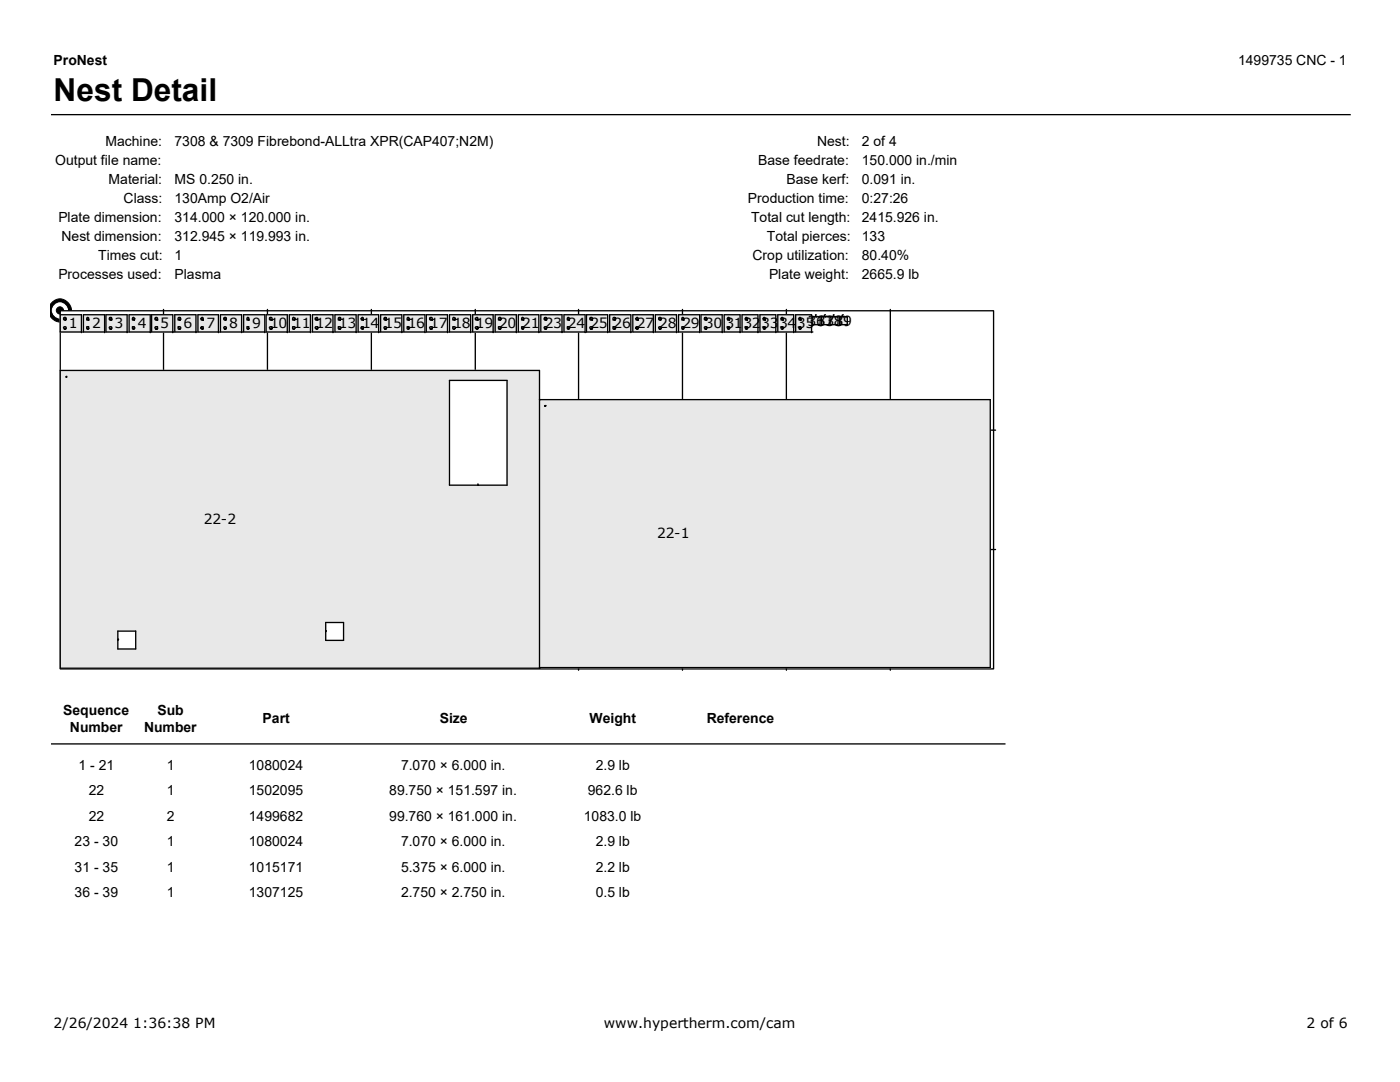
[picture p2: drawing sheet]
<svg xmlns="http://www.w3.org/2000/svg" width="279mm" height="216mm" viewBox="0 0 279 216" stroke-linecap="round" stroke-linejoin="round" font-family="sans-serif">
<path d="M10.2 22.9h259.4" fill="none" stroke="#000" stroke-width=".26"/>
<g fill="#000" stroke="#000" stroke-width=".2">
<path d="M10.4 60.4a2.28 2.28 0 0 1 3.2-.1 2.28 2.28 0 0 1 0 3.3 2.28 2.28 0 0 1-3.2-.1l-.3-.4v-2.3z" fill-rule="evenodd"/>
<circle cx="12" cy="62" r=".72"/>
</g>
<circle cx="12" cy="62" r="1.5" fill="#fff" stroke="#fff" stroke-width=".2"/>
<path d="M12 62h186.3v71.5h-186.3z" fill-rule="evenodd" fill="#fff" stroke="#000" stroke-width=".26"/>
<g fill="none" stroke="#000" stroke-width=".26">
<path d="M12 73.9h95.7v59.4h-95.7zM12.7 63.5l.4-.2 .1 .4-.4 .2zM12.8 65.2l.4 .1-.1 .4h-.3l-.1-.2zM13 63.6v.3h.1M13 65.5l.1 .1M13.1 65.6h.1M13.2 75.1v.1M13.2 75.1l.1 .1zM13.2 75.2h.1M13.2 63.7l-.1 .2M16.5 66.2h-4.5v-3.4h4.3v3.6M17.3 63.5l.1-.2 .3 .2v.4h-.4z"/>
<path d="M17.3 65.2h.4l-.1 .5-.3-.1zM17.6 63.6l-.2 .1 .3 .2M17.6 65.5l-.2 .1h.3M17.7 63.7v.2M17.7 65.6h.1M21 66.2h-4.4v-3.4h4.3v3.6M21.8 63.5l.4-.2 .1 .4-.4 .2zM21.9 65.2l.4 .1-.1 .4h-.3l-.1-.2zM22.1 63.6v.3h.1M22.1 65.5l.1 .1M22.2 65.6h.1M22.3 63.7l-.1 .2"/>
<path d="M25.6 66.2h-4.5v-3.4h4.3v3.6M26.4 63.5l.2-.2 .2 .2 .2 .1-.2 .3h-.4zM26.7 63.6v.3h.1M26.7 65.5l.1 .1M26.8 63.7v.2M26.8 65.6h.1M30.1 66.2h-4.3v-3.4h4.2v3.6M31.2 63.6v.3h.2M31.2 65.5v.1h.2M31.4 63.7v.2M31.4 65.6h.1M32.6 61.7v1"/>
<path d="M32.6 66.4v7.4M34.7 66.2h-4.4v-3.4h4.2v3.6M35.5 63.5l.4-.2 .2 .4-.6 .2zM35.5 65.2l.6 .1-.2 .4-.4-.1zM35.8 63.6v.3h.1M35.8 65.5l.1 .1M35.9 65.6h.2M36.1 63.7l-.2 .2M39.4 66.2h-4.5v-3.4h4.2v3.6M40.2 65.2h.4l-.2 .5-.4-.2zM40.3 63.3l.3 .2v.4h-.4l-.2-.3zM40.4 63.6l-.1 .1 .3 .2"/>
<path d="M40.4 65.5l-.1 .1h.3M40.6 63.7v.2M40.6 65.6h.1M43.9 66.2h-4.4v-3.4h4.1v3.6M44.7 63.5l.4-.2 .1 .4-.4 .2zM44.8 65.2l.4 .1-.1 .4h-.3l-.1-.2zM44.9 63.6v.3h.2M44.9 65.5l.2 .1M45.1 65.6h.1M45.2 63.7l-.1 .2M48.5 66.2h-4.5v-3.4h4.2v3.6M49.3 65.2h.4l-.2 .5-.2-.1z"/>
<path d="M49.4 63.3l.3 .2v.4h-.4zM49.5 63.6l-.1 .1 .3 .2M49.5 65.5l-.1 .1h.3M49.7 63.7v.2M49.7 65.6h.1M53 66.2h-4.4v-3.4h4.2v3.6M53.4 61.7v1M53.4 66.4v7.4M54 63.6v.3h.3M54 65.5v.1h.3M54.3 63.7v.2M54.3 65.6h.1"/>
<path d="M57.6 66.2h-4.5v-3.4h4.2v3.6M58.4 65.2l.5 .1-.2 .4-.3-.1zM58.7 63.6v.3h.1M58.7 65.5l.1 .1M58.8 63.7v.2M58.8 65.6h.1M62.1 66.2h-4.4v-3.4h4.3v3.6M63.1 63.6v.3h.3M63.1 65.5v.1h.3M63.4 63.7v.2M63.4 65.6h.1M66.7 66.2h-4.3v-3.4h4.1v3.6"/>
<path d="M67.5 63.5l.4-.2 .1 .4-.5 .2zM67.5 65.2l.5 .1-.1 .4-.4-.1zM67.8 63.6v.3h.1M67.8 65.5l.1 .1M67.9 65.6h.1M68 63.7l-.1 .2M71.3 66.2h-4.5v-3.4h4.3v3.6M72.1 65.2h.4l-.1 .5-.4-.2zM72.3 63.3l.2 .2v.4h-.4l-.1-.3zM72.4 63.6l-.1 .1 .2 .2M72.4 65.5l-.1 .1h.2M72.5 63.7v.2"/>
<path d="M72.5 65.6h.1M74.1 61.7v1M74.1 66.4v7.4M75.8 66.2h-4.3v-3.4h4.1v3.6M76.6 63.5l.4-.2 .2 .4-.4 .2zM76.8 65.2l.4 .1-.2 .4h-.2l-.2-.2zM76.9 63.6v.3h.1M76.9 65.5l.1 .1M77 65.6h.2M77.2 63.7l-.2 .2M80.5 66.2h-4.5v-3.4h4.2v3.6M81.4 63.3l.4 .3-.2 .3h-.4z"/>
<path d="M81.5 63.6v.3h.1M81.5 65.5l.1 .1M81.6 63.7v.2M81.6 65.6h.1M84.9 66.2h-4.3v-3.4h4.2v3.6M86 63.6v.3h.3M86 65.5v.1h.3M86.3 63.7v.2M86.3 65.6h.1M89.6 66.2h-4.5v-3.4h4.2v3.6M89.7 75.9h11.5v20.9h-11.5zM90.4 65.2l.5 .1-.3 .4-.2-.1z"/>
<path d="M90.6 63.6v.3h.2M90.6 65.5l.2 .1M90.8 63.7v.2M90.8 65.6h.1M94.1 66.2h-4.4v-3.4h4.2v3.6M94.9 61.7v1M94.9 66.4v7.4M95.3 63.6l-.2 .1 .3 .2M95.3 65.5l-.2 .1h.3M95.4 63.7v.2M95.4 65.6h.1M98.7 66.2h-4.4v-3.4h4.1v3.6"/>
<path d="M99.5 63.5l.4-.2 .1 .4-.5 .2zM99.5 65.2l.5 .1-.1 .4-.4-.1zM99.7 63.6v.3h.2M99.7 65.5l.2 .1M99.9 65.6h.1M100 63.7l-.1 .2M103.3 66.2h-4.5v-3.4h4.2v3.6M104.2 63.3l.3 .2v.4h-.4zM104.4 63.6l-.2 .1 .3 .2M104.4 65.5l-.2 .1h.3M104.5 63.7v.2M104.5 65.6h.1"/>
<path d="M107.7 79.7h.1M107.7 79.7h89.9v53.5h-89.9l.1 .1M107.8 66.2h-4.4v-3.4h4.1v3.6M108.6 63.5l.4-.2 .1 .4-.4 .2zM108.6 65.3l.4-.1 .1 .1-.1 .4h-.3zM108.9 63.6v.3h.1M108.9 65.5l.1 .1M109 65.6h.1M109.1 63.7l-.1 .2M112.4 66.2h-4.5v-3.4h4.3v3.6M113.3 63.3l.4 .3-.1 .3h-.4zM113.5 63.6v.3h.1"/>
<path d="M113.5 65.5l.1 .1M113.6 63.7v.2M113.6 65.6h.1M115.5 61.7v1M115.5 66.4v13.3M116.9 66.2h-4.3v-3.4h4.2v3.6M118 63.6v.3h.2M118 65.5v.1h.2M118.2 63.7v.2M118.2 65.6h.1M121.5 66.2h-4.5v-3.4h4.3v3.6M122.3 65.2l.6 .1-.2 .4-.4-.1z"/>
<path d="M122.5 63.3l.4 .2-.2 .4h-.4zM122.6 63.6v.3h.1M122.6 65.5l.1 .1M122.7 65.6h.2M122.9 63.7l-.2 .2M126 66.2h-4.3v-3.4h4.2v3.6M127 65.2h.4l-.2 .5-.4-.2zM127.1 63.3l.3 .2v.4h-.4l-.2-.3zM127.2 63.6l-.1 .1 .3 .2M127.2 65.5l-.1 .1h.3M127.4 63.7v.2M127.4 65.6h.1"/>
<path d="M130.7 66.2h-4.4v-3.4h4.1v3.6M131.6 63.3l.4 .2-.2 .4-.4-.2zM131.6 65.2l.4 .1-.2 .4h-.2l-.2-.2zM131.7 63.6v.3h.1M131.7 65.5l.1 .1M131.8 65.6h.2M132 63.7l-.2 .2M135.3 66.2h-4.5v-3.4h4.2v3.6M136.2 63.3l.3 .2v.4h-.4zM136.2 61.7v1M136.2 66.4v13.3M136.3 63.6l-.1 .1 .3 .2"/>
<path d="M136.3 65.5l-.1 .1h.3M136.5 63.7v.2M136.5 65.6h.1M139.8 66.2h-4.4v-3.4h4.2v3.6M140.6 63.5l.4-.2 .1 .4-.4 .2zM140.7 65.2l.4 .1-.1 .4h-.3l-.1-.2zM140.8 63.6v.3h.2M140.8 65.5l.2 .1M141 65.6h.1M141.1 63.7l-.1 .2M144.4 66.2h-4.5v-3.4h4.2v3.6M145.3 63.3l.4 .3-.1 .3h-.4z"/>
<path d="M145.4 63.6v.3h.2M145.4 65.5l.2 .1M145.6 63.7v.2M145.6 65.6h.1M148 66.2h-3.5v-3.4h3.2v3.6M148.8 63.5l.1-.2 .2 .2 .2 .1-.2 .3h-.3zM149 63.6v.3h.1M149 65.5l.1 .1M149.1 63.7v.2M149.1 65.6h.1M151.5 66.2h-3.4v-3.4h3.2v3.6M152.5 63.3l.3 .3-.1 .3h-.4z"/>
<path d="M152.6 63.6v.3h.1M152.6 65.5l.1 .1M152.7 63.7v.2M152.7 65.6h.1M155.1 66.2h-3.4v-3.4h3.1v3.6M155.9 63.5l.1-.2 .3 .2 .1 .1-.1 .3h-.4zM156.1 63.6v.3h.2M156.1 65.5l.2 .1M156.3 63.7v.2M156.3 65.6h.1M156.9 61.7v1M156.9 66.4v13.3"/>
<path d="M158.7 66.2h-3.5v-3.4h3.2v3.6M159.6 63.3l.2 .2v.4h-.3zM159.7 63.6l-.1 .1 .2 .2M159.7 65.5l-.1 .1h.2M159.8 63.7v.2M159.8 65.6h.1M162.1 63.2h1.6v1.6h-1.6zM162.2 66.2h-3.4v-3.4h3.2v3.6M162.9 62.8h-.1v.3l.1 .1 .1-.1M163.9 63.2h1.6v1.6h-1.6zM164.7 62.8l-.2 .3 .1 .1 .3-.1M165.7 63.2h1.5v1.6h-1.5z"/>
<path d="M166.5 62.8h-.2v.3l.2 .1 .1-.1M167.5 63.2h1.6v1.6h-1.6zM168.3 62.8l-.3 .3 .2 .1 .2-.1M177.7 61.7v18M95.4 96.5v.3M108.7 80.9h.3l-.1 .2zM108.9 80.9h-.2l.2 .2M108.9 81.1h.1M197.8 85.8h.9M197.8 109.7h.9M23.5 127.6v-.1l.2 .1M23.5 125.9h3.6v3.6h-3.6z"/>
<path d="M65 125.9v-.1l.1 .1M65 124.2h3.6v3.6h-3.6zM115.5 133.2v.5M136.2 133.2v.5M156.9 133.2v.5M177.7 133.2v.5M10.2 148.4h190.5"/>
<circle cx="26.7" cy="65.4" r=".25"/>
<circle cx="31.2" cy="65.4" r=".28"/>
<circle cx="31.2" cy="63.6" r=".31"/>
<circle cx="54.1" cy="65.4" r=".28"/>
<circle cx="54.1" cy="63.6" r=".31"/>
<circle cx="58.6" cy="63.7" r=".25"/>
<circle cx="63.2" cy="65.4" r=".28"/>
<circle cx="63.2" cy="63.6" r=".31"/>
<circle cx="81.5" cy="65.4" r=".25"/>
<circle cx="86" cy="65.4" r=".28"/>
<circle cx="86.1" cy="63.6" r=".31"/>
<circle cx="90.6" cy="63.7" r=".25"/>
<circle cx="95.1" cy="65.4" r=".28"/>
<circle cx="95.2" cy="63.6" r=".31"/>
<circle cx="104.3" cy="65.4" r=".23"/>
<circle cx="113.5" cy="65.4" r=".25"/>
<circle cx="118" cy="65.4" r=".28"/>
<circle cx="118" cy="63.6" r=".31"/>
<circle cx="136.3" cy="65.4" r=".23"/>
<circle cx="145.4" cy="65.4" r=".25"/>
<circle cx="149" cy="65.4" r=".25"/>
<circle cx="152.6" cy="65.4" r=".25"/>
<circle cx="156.1" cy="65.4" r=".25"/>
<circle cx="159.7" cy="65.4" r=".23"/>
</g>
<g fill="#e8e8e8" stroke="#e8e8e8" stroke-width=".26">
<path d="M108.7 80.9v.2l.3-.2zM13.2 75.1l.1 .1zM89.7 75.9v20.9h11.5v-20.9zM65 124.2v3.6h3.6v-3.6zM23.5 125.9v3.6h3.6v-3.6zM107.7 79.7h89.9v53.5h-89.9zM12 73.9h95.7v59.4h-95.7z" fill-rule="evenodd"/>
<path d="M12.7 63.5l.1 .4 .4-.2-.1-.4zM12.8 65.2l-.1 .3 .1 .2h.3l.1-.4zM12 62.8h4.3v3.4h-4.3z" fill-rule="evenodd"/>
<path d="M17.3 63.5v.4h.4v-.4l-.1-.2zM17.3 65.2v.4l.3 .1 .1-.5zM16.6 62.8h4.3v3.4h-4.3z" fill-rule="evenodd"/>
<path d="M21.8 63.5l.1 .4 .4-.2-.1-.4zM21.9 65.2l-.1 .3 .1 .2h.3l.1-.4zM21.1 62.8h4.3v3.4h-4.3z" fill-rule="evenodd"/>
<path d="M26.4 63.5v.4h.4l.2-.3-.2-.1-.1-.2zM26.4 65.4a.25 .25 0 0 0 .5 0 .25 .25 0 0 0-.5 0zM25.8 62.8h4.2v3.4h-4.2z" fill-rule="evenodd"/>
<path d="M30.9 63.6a.31 .31 0 0 0 .6 0 .31 .31 0 0 0-.6 0zM30.9 65.4a.3 .3 0 0 0 .6 0 .3 .3 0 0 0-.6 0zM30.3 62.8h4.2v3.4h-4.2z" fill-rule="evenodd"/>
<path d="M35.5 63.5v.4l.6-.2-.2-.4zM35.5 65.2v.4l.4 .1 .2-.4zM34.9 62.8h4.2v3.4h-4.2z" fill-rule="evenodd"/>
<path d="M40.3 63.3l-.3 .3 .2 .3h.4v-.4zM40.2 65.2l-.2 .3 .4 .2 .2-.5zM39.5 62.8h4.1v3.4h-4.1z" fill-rule="evenodd"/>
<path d="M44.8 63.3l-.1 .4 .4 .2 .1-.4zM44.8 65.2l-.1 .3 .1 .2h.3l.1-.4zM44 62.8h4.2v3.4h-4.2z" fill-rule="evenodd"/>
<path d="M49.4 63.3l-.1 .6h.4v-.4zM49.3 65.2v.4l.2 .1 .2-.5zM48.6 62.8h4.2v3.4h-4.2z" fill-rule="evenodd"/>
<path d="M53.8 63.6a.31 .31 0 0 0 .6 0 .31 .31 0 0 0-.6 0zM53.8 65.4a.28 .28 0 0 0 .5 0 .28 .28 0 0 0-.5 0zM53.1 62.8h4.2v3.4h-4.2z" fill-rule="evenodd"/>
<path d="M58.4 63.7a.25 .25 0 0 0 .5 0 .25 .25 0 0 0-.5 0zM58.4 65.2v.4l.3 .1 .2-.4zM57.7 62.8h4.3v3.4h-4.3z" fill-rule="evenodd"/>
<path d="M62.9 63.6a.31 .31 0 0 0 .6 0 .31 .31 0 0 0-.6 0zM62.9 65.4a.3 .3 0 0 0 .6 0 .3 .3 0 0 0-.6 0zM62.4 62.8h4.1v3.4h-4.1z" fill-rule="evenodd"/>
<path d="M67.5 63.5v.4l.5-.2-.1-.4zM67.5 65.2v.4l.4 .1 .1-.4zM66.8 62.8h4.3v3.4h-4.3z" fill-rule="evenodd"/>
<path d="M72.3 63.3l-.3 .3 .1 .3h.4v-.4zM72.1 65.2l-.1 .3 .4 .2 .1-.5zM71.5 62.8h4.1v3.4h-4.1z" fill-rule="evenodd"/>
<path d="M76.6 63.5l.2 .4 .4-.2-.2-.4zM76.8 65.2l-.2 .3 .2 .2h.2l.2-.4zM76 62.8h4.2v3.4h-4.2z" fill-rule="evenodd"/>
<path d="M81.4 63.3l-.2 .6h.4l.2-.3zM81.2 65.4a.25 .25 0 0 0 .5 0 .25 .25 0 0 0-.5 0zM80.6 62.8h4.2v3.4h-4.2z" fill-rule="evenodd"/>
<path d="M85.7 63.6a.35 .35 0 0 0 .7 0 .35 .35 0 0 0-.7 0zM85.7 65.4a.3 .3 0 0 0 .6 0 .3 .3 0 0 0-.6 0zM85.1 62.8h4.2v3.4h-4.2z" fill-rule="evenodd"/>
<path d="M90.4 63.7a.25 .25 0 0 0 .5 0 .25 .25 0 0 0-.5 0zM90.4 65.2v.4l.2 .1 .3-.4zM89.7 62.8h4.2v3.4h-4.2z" fill-rule="evenodd"/>
<path d="M94.9 63.6a.31 .31 0 0 0 .6 0 .31 .31 0 0 0-.6 0zM94.9 65.4a.28 .28 0 0 0 .5 0 .28 .28 0 0 0-.5 0zM94.3 62.8h4.1v3.4h-4.1z" fill-rule="evenodd"/>
<path d="M99.5 63.5v.4l.5-.2-.1-.4zM99.5 65.2v.4l.4 .1 .1-.4zM98.8 62.8h4.2v3.4h-4.2z" fill-rule="evenodd"/>
<path d="M104.2 63.3l-.1 .6h.4v-.4zM104.1 65.4a.25 .25 0 0 0 .5 0 .25 .25 0 0 0-.5 0zM103.4 62.8h4.1v3.4h-4.1z" fill-rule="evenodd"/>
<path d="M108.7 63.3l-.1 .4 .4 .2 .1-.4zM108.7 65.2l-.1 .3 .1 .2h.3l.1-.4zM107.9 62.8h4.3v3.4h-4.3z" fill-rule="evenodd"/>
<path d="M113.3 63.3l-.1 .6h.4l.1-.3zM113.2 65.4a.25 .25 0 0 0 .5 0 .25 .25 0 0 0-.5 0zM112.6 62.8h4.2v3.4h-4.2z" fill-rule="evenodd"/>
<path d="M117.7 63.6a.31 .31 0 0 0 .6 0 .31 .31 0 0 0-.6 0zM117.7 65.4a.3 .3 0 0 0 .6 0 .3 .3 0 0 0-.6 0zM117 62.8h4.3v3.4h-4.3z" fill-rule="evenodd"/>
<path d="M122.5 63.3l-.2 .6h.4l.2-.4zM122.3 65.2v.4l.4 .1 .2-.4zM121.7 62.8h4.2v3.4h-4.2z" fill-rule="evenodd"/>
<path d="M127.1 63.3l-.3 .3 .2 .3h.4v-.4zM127 65.2l-.2 .3 .4 .2 .2-.5zM126.3 62.8h4.1v3.4h-4.1z" fill-rule="evenodd"/>
<path d="M131.6 63.3l-.2 .4 .4 .2 .2-.4zM131.6 65.2l-.2 .1 .2 .4h.2l.2-.4zM130.8 62.8h4.2v3.4h-4.2z" fill-rule="evenodd"/>
<path d="M136.2 63.3l-.1 .6h.4v-.4zM136.1 65.4a.23 .23 0 0 0 .4 0 .23 .23 0 0 0-.4 0zM135.4 62.8h4.2v3.4h-4.2z" fill-rule="evenodd"/>
<path d="M140.7 63.3l-.1 .4 .4 .2 .1-.4zM140.7 65.2l-.1 .3 .1 .2h.3l.1-.4zM139.9 62.8h4.2v3.4h-4.2z" fill-rule="evenodd"/>
<path d="M145.3 63.3l-.1 .6h.4l.1-.3zM145.2 65.4a.25 .25 0 0 0 .5 0 .25 .25 0 0 0-.5 0zM144.5 62.8h3.2v3.4h-3.2z" fill-rule="evenodd"/>
<path d="M148.8 63.5v.4h.3l.2-.3-.2-.1-.1-.2zM148.7 65.4a.25 .25 0 0 0 .5 0 .25 .25 0 0 0-.5 0zM148.1 62.8h3.2v3.4h-3.2z" fill-rule="evenodd"/>
<path d="M152.5 63.3l-.2 .6h.4l.1-.3zM152.3 65.4a.25 .25 0 0 0 .5 0 .25 .25 0 0 0-.5 0zM151.7 62.8h3.1v3.4h-3.1z" fill-rule="evenodd"/>
<path d="M156 63.3l-.1 .6h.4l.1-.3zM155.9 65.4a.25 .25 0 0 0 .5 0 .25 .25 0 0 0-.5 0zM155.2 62.8h3.2v3.4h-3.2z" fill-rule="evenodd"/>
<path d="M159.6 63.3l-.1 .6h.3v-.4zM159.4 65.4a.25 .25 0 0 0 .5 0 .25 .25 0 0 0-.5 0zM158.8 62.8h3.2v3.4h-3.2z" fill-rule="evenodd"/>
<path d="M162.1 63.2h1.6v1.6h-1.6z" fill-rule="evenodd"/>
<path d="M163.9 63.2h1.6v1.6h-1.6z" fill-rule="evenodd"/>
<path d="M165.7 63.2h1.5v1.6h-1.5z" fill-rule="evenodd"/>
<path d="M167.5 63.2h1.6v1.6h-1.6z" fill-rule="evenodd"/>
</g>
<text font-size="6.3" x="10.7" y="20.1">Nest Detail</text>
<g font-size="2.8">
<text x="10.7" y="13.1">ProNest</text>
<text x="247.1" y="13.1">1499735 CNC - 1</text>
<text x="21.1" y="29">Machine:</text>
<text x="34.8" y="29">7308 &amp; 7309 Fibrebond-ALLtra XPR(CAP407;N2M)</text>
<text x="163.1" y="29">Nest:</text>
<text x="172" y="29">2 of 4</text>
<text x="11" y="32.8">Output file name:</text>
<text x="151.3" y="32.9">Base feedrate:</text>
<text x="172" y="32.9">150.000 in./min</text>
<text x="21.7" y="36.7">Material:</text>
<text x="24.7" y="40.5">Class:</text>
<text x="34.8" y="36.7">MS 0.250 in.</text>
<text x="34.8" y="40.5">130Amp O2/Air</text>
<text x="149.3" y="40.5">Production time:</text>
<text x="157" y="36.7">Base kerf:</text>
<text x="172" y="36.7">0.091 in.</text>
<text x="172" y="40.5">0:27:26</text>
<text x="11.6" y="44.3">Plate dimension:</text>
<text x="34.8" y="44.3">314.000 × 120.000 in.</text>
<text x="149.9" y="44.3">Total cut length:</text>
<text x="172" y="44.3">2415.926 in.</text>
<text x="12.3" y="48.1">Nest dimension:</text>
<text x="19.6" y="51.8">Times cut:</text>
<text x="34.8" y="48.1">312.945 × 119.993 in.</text>
<text x="34.8" y="51.9">1</text>
<text x="150.2" y="51.9">Crop utilization:</text>
<text x="153" y="48.1">Total pierces:</text>
<text x="172" y="48.1">133</text>
<text x="172" y="51.9">80.40%</text>
<text x="11.6" y="55.7">Processes used:</text>
<text x="34.8" y="55.7">Plasma</text>
<text x="153.5" y="55.7">Plate weight:</text>
<text x="172" y="55.7">2665.9 lb</text>
<text x="13.7" y="65.5">1</text>
<text x="18.4" y="65.5">2</text>
<text x="22.9" y="65.5">3</text>
<text x="27.5" y="65.5">4</text>
<text x="32" y="65.5">5</text>
<text x="36.6" y="65.5">6</text>
<text x="41.2" y="65.5">7</text>
<text x="45.7" y="65.5">8</text>
<text x="50.3" y="65.5">9</text>
<text x="53.9" y="65.5">10</text>
<text x="58.5" y="65.5">11</text>
<text x="63" y="65.5">12</text>
<text x="67.6" y="65.5">13</text>
<text x="72.3" y="65.5">14</text>
<text x="76.8" y="65.5">15</text>
<text x="81.4" y="65.5">16</text>
<text x="85.9" y="65.5">17</text>
<text x="90.5" y="65.5">18</text>
<text x="95" y="65.5">19</text>
<text x="99.6" y="65.5">20</text>
<text x="104.2" y="65.5">21</text>
<text x="108.7" y="65.5">23</text>
<text x="113.3" y="65.5">24</text>
<text x="117.8" y="65.5">25</text>
<text x="122.5" y="65.5">26</text>
<text x="127.1" y="65.5">27</text>
<text x="131.6" y="65.5">28</text>
<text x="136.2" y="65.5">29</text>
<text x="140.7" y="65.5">30</text>
<text x="144.8" y="65.5">31</text>
<text x="148.4" y="65.5">32</text>
<text x="151.9" y="65.5">33</text>
<text x="155.5" y="65.5">34</text>
<text x="159.1" y="65.5">35</text>
<text x="161.2" y="65">3638</text>
<text x="163" y="65">3739</text>
<text x="40.7" y="104.5">22-2</text>
<text x="131.2" y="107.4">22-1</text>
<text x="12.6" y="142.6">Sequence</text>
<text x="31.4" y="142.6">Sub</text>
<text x="14" y="146">Number</text>
<text x="28.7" y="146">Number</text>
<text x="52.4" y="144.3">Part</text>
<text x="87.8" y="144.3">Size</text>
<text x="117.7" y="144.3">Weight</text>
<text x="141" y="144.3">Reference</text>
<text x="15.7" y="153.6">1 - 21</text>
<text x="33.3" y="153.6">1</text>
<text x="49.7" y="153.6">1080024</text>
<text x="80" y="153.6">7.070 × 6.000 in.</text>
<text x="118.9" y="153.6">2.9 lb</text>
<text x="17.7" y="158.7">22</text>
<text x="33.3" y="158.7">1</text>
<text x="49.7" y="158.7">1502095</text>
<text x="77.7" y="158.7">89.750 × 151.597 in.</text>
<text x="117.3" y="158.7">962.6 lb</text>
<text x="17.7" y="163.8">22</text>
<text x="33.3" y="163.8">2</text>
<text x="49.7" y="163.8">1499682</text>
<text x="77.7" y="163.8">99.760 × 161.000 in.</text>
<text x="116.5" y="163.8">1083.0 lb</text>
<text x="14.9" y="168.8">23 - 30</text>
<text x="14.9" y="173.9">31 - 35</text>
<text x="33.3" y="168.8">1</text>
<text x="33.3" y="173.9">1</text>
<text x="49.7" y="168.8">1080024</text>
<text x="49.7" y="173.9">1015171</text>
<text x="80" y="168.8">7.070 × 6.000 in.</text>
<text x="80" y="173.9">5.375 × 6.000 in.</text>
<text x="118.9" y="168.8">2.9 lb</text>
<text x="118.9" y="173.9">2.2 lb</text>
<text x="14.9" y="179">36 - 39</text>
<text x="33.3" y="179">1</text>
<text x="49.7" y="179">1307125</text>
<text x="80" y="179">2.750 × 2.750 in.</text>
<text x="118.9" y="179">0.5 lb</text>
<text x="10.7" y="205.2">2/26/2024 1:36:38 PM</text>
<text x="120.5" y="205.2">www.hypertherm.com/cam</text>
<text x="260.8" y="205.2">2 of 6</text>
</g>
</svg>
